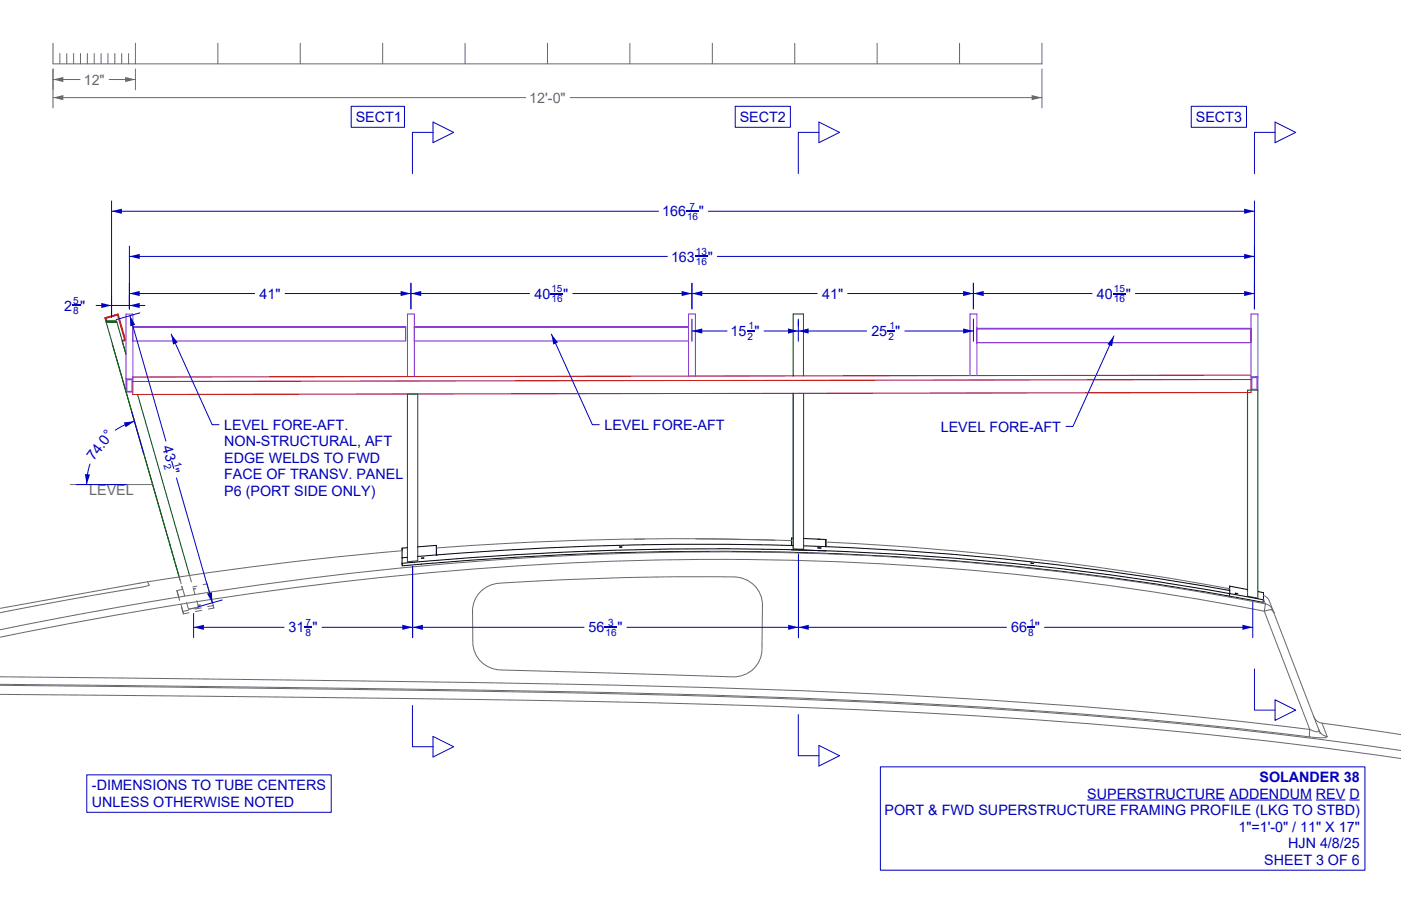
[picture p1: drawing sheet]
<svg xmlns="http://www.w3.org/2000/svg" width="432mm" height="279mm" viewBox="0 0 432 279" stroke-linecap="round" stroke-linejoin="round" font-family="sans-serif">
<!-- layer: Make2D -->
<path d="M32.6 99l-.3-1 4.1-1.2 2.3 8.2-1 .3M32.9 99l-.2-.8 3.5-1 2.2 7.6-.7 .2M40.9 117.6l344.7-.6v4.1l-344.7 .6zM385.6 115.7l-344.7 .6v.2" fill="none" stroke="#bf0000" stroke-width=".31"/>
<g fill="none" stroke="#7d26cd" stroke-width=".31">
<path d="M39.1 117.1h1.6v3.6h-1.6zM40.9 100.2v-3.3h-2.1v24h2.1M40.9 100.4v15.9M40.9 116.5v1.1M40.9 116.8h-2.1M40.9 100.7h84.1v4.5h-84.1M40.9 101h84.1M127.7 105.2h84.5M127.7 101h84.5M127.7 100.7h84.5M127.7 116.1v-19.3h-2.1v19.3M214.3 116v-19.2h-2.1v19.2"/>
<path d="M301.1 101.2h84.5M301.1 101.5h84.5M301.1 105.7h84.5M301.1 115.8v-19h-2.1v19M385.6 117v-20.2h2.1v23.5M385.8 116.5h1.6v3.5h-1.6zM387.7 116.2h-2.1"/>
</g>
<g fill="none" stroke="#006300" stroke-width=".31">
<path d="M32.7 99.4h3.3M32.9 99l.1 .4M33 99.4h.1M35.7 99l.1 .4M34.7 106.1h-.1M37.7 105.3l1.1 4M38.8 109.1l-2.9-10.1h-3.3l22.6 78.9M247.6 115.9v-19.1h-3.1v19.1M38.9 120.9l16.3 57M42.4 121.6l16 55.9M125.6 121.5h3.1v51.5l-3.1 .2zM244.5 121.3v48"/>
<path d="M247.7 121.3v48.1l-3.2-.1M384.5 120.3h3.2v64.2l-3.2-.6zM244.5 168.9v.4M384.5 183.6v.3"/>
</g>
<g fill="none" stroke="#000" stroke-width=".31">
<path d="M123.9 173.7l.1 .8 21.9-1.8 19.5-1.2a923.6 923.6 0 0 1 213.5 12.3M123.9 173.7l22-1.8 19.5-1.2a924.2 924.2 0 0 1 213.6 12.4M123.9 172v1.7M123.9 169v3M123.9 169l.1 .8M123.9 173.7l.1 .6M125.6 171.9l-1.7 .1M125.6 168.9l-1.7 .1M129.8 174h.1M129.9 172.1h.8zM134.5 171.1h.1M134.5 171.1l-5.7 .5"/>
<path d="M134.5 168.2l-5.7 .4M134.5 168.2v2.9M190.9 168.7h.8zM244 169.6l8.3 .2M244 168.2h.5M244 168.2a1019.3 1019.3 0 0 0-109.5 2.9M244 165.9l-.1 2.3M244 165.9v2.3M244 165.9l.5 .1M247.7 166.1l6.9 .3M247.7 168.3l6.9 .3M252 169h.8z"/>
<path d="M252 166.3h.8M252.1 169.8h.7M252.5 169.8l2 .1M252.8 166.3h.1M252.8 169h.1M254.6 166.4l-.1 2.2M254.6 166.4v2.2M254.6 168.6a899.8 899.8 0 0 1 124.4 13.5M317.7 173.7h.8zM378.9 183.8l10.4 2 .1-.8M379 180.8l-.1 1.3M379 180.8v1.3"/>
<path d="M379 180.8l5.5 1M379 182.1v1M379 183.9h.1M379 183.1l10.4 1.9M379 183.1l-.1 .7M380.7 182.9l.8 .2zM387.7 182.4l1.7 .4v2.2"/>
</g>
<g fill="none" stroke="#696969" stroke-width=".31">
<path d="M21.7 149.4h25.4M55.2 177.9l.3 1M55.2 177.9l.6 2.1M58.4 177.5l.6 2M124 169.8l-18.6 1.8-20.2 2.3-18.7 2.4-21 3.1M198.7 166.2l-3.2 .2M214.4 166.2l24.5 .4M244 166.7l-27.8-.6-27.3 .2-28.1 1-26.3 1.7M254.5 167.2l30.9 1.9 31.9 3.2 30.4 4 31.3 5.3M0 187.6l45.5-8.2 .5 1-2.1 .6-21.9 3.8-22.1 4.2M54.5 182.1l.7 2.3M54.5 182.1l.2 .8"/>
<path d="M54.7 182.9l.7 2.3M54.8 182.9h-.1M55.7 186.3l.7 2.2M55.9 187.1l.6 2.2M56 180.8l.3 1-1.8 .3M56.4 188.5l.1 .8M56.4 181.9l.6 2M58.1 188.2l-1.7 .3M58.3 189l-1.8 .3M59.5 181.4l.6 1.9M59.6 181.6l.7-.1-.7 .2M60.6 180.8l-1.2 .2"/>
<path d="M60.7 185.3l.5 2-3.1 .6-.6-2.1M60.9 187h.1M61 187.3l-2.6 .5M61.1 186.7l.6-.1-.6 .1M62 187.4l-1.9 .4M62.2 188.2l-2 .4M62.6 180.3l1.2-.3 .7 2.4M65.1 184.3l.7 2.4M65.7 186.7l.2 .8M65.8 186.7l-1.8 .4M65.8 186.7l.1 .8M65.9 187.5l-1.7 .3"/>
<path d="M148 182.6a10 10 0 0 1 7.8-2.9l17.7-.9 18.2-.6 32.9-.3a9.2 9.2 0 0 1 10.4 11l-.1 6.9a17.3 17.3 0 0 1-1.1 8.5 9.3 9.3 0 0 1-9.5 4.4l-65.7-2a18.3 18.3 0 0 1-8.3-1.2 9 9 0 0 1-4.6-9.3v-3.9a16.2 16.2 0 0 1 .9-7.7zM384.5 182.6h.1M389.4 183.6l1 .6 .6 .7 1.2 3M389.4 184.8l.6 1.4M389.7 188.5l-16.7-3.1-19.2-3.1-19.2-2.7-19.3-2.2-16.9-1.6-19.4-1.5-19.4-1-19.4-.6-17-.2-19.4 .2-19.4 .5-19.4 1-19.3 1.3-19.4 1.7-19.3 2-21.6 2.7a1273.1 1273.1 0 0 0-85.4 14.6M389.7 188.5l14 36.5M390 186.2a3.1 3.1 0 0 1 2.3 1.9M390 186.2a910.5 910.5 0 0 0-265.4-11.1l-30 3.3-29.8 4.2-32 5.3-32.9 6.3M390 186.2l-.3 2.3M391.9 188l.7 .9M392.3 188.2l-.8-.2-1.8 .5M392.3 188.2l14.2 36.9"/>
<path d="M392.5 188.8h.1M-.1 214.1l98.8 1 72.8 1 50.8 1.2 45.1 1.7 45 2.5 42 3.3 38.7 4 38.7 5.1M0 211.3l103.3 1.2 70.7 1.1 50.7 1.3 43 1.6 45.6 2.6 40.4 3.2 40.3 4.1 37.8 5M0 208.7l133.4 1.6 70.8 1.4a2108.8 2108.8 0 0 1 172.4 10.1l27.1 3.2M0 211l133.4 1.6 70.9 1.4a2078.9 2078.9 0 0 1 189.9 12.1l9.4 1.1M403.7 225l-.1 2.2M403.7 225l1.2 .5a1.2 1.2 0 0 0 1.6-.2v-.2M404.9 221l.3 .5a3.1 3.1 0 0 0 2.3 1.5M406.5 225.1l1 1.4 1.5 .6M406.6 225.4l.3 .8M407.5 223l1.5 4.1M407.5 223l24.3 3.5"/>
<path d="M409 227.1a5 5 0 0 1-3.6 .3l-1.8-.2"/>
</g>
<path d="M211.4 65.1h4" fill="none" stroke="#0000bf" stroke-width=".33"/>
<g fill="#0000bf">
<path d="M34.4 65.1l3.2-.7v1.5z"/>
<path d="M383.5 64.4l3.1 .7-3.1 .8z"/>
</g>
<path d="M34.4 62v35.8M34.4 65.1h168.5M218.3 65.1h168.3M386.6 62v33.2" fill="none" stroke="#0000bf" stroke-width=".31"/>
<path d="M214.2 79.1h3.9" fill="none" stroke="#0000bf" stroke-width=".33"/>
<g fill="#0000bf">
<path d="M383.5 78.3l3.1 .8-3.1 .8z"/>
<path d="M39.9 79.1l3.2-.8v1.6z"/>
</g>
<path d="M39.9 75.9v19.4M39.9 79.1h165.8M221.1 79.1h165.5M386.6 75.9v19.3" fill="none" stroke="#0000bf" stroke-width=".31"/>
<g fill="none" stroke="#696969" stroke-width=".31">
<path d="M16.3 13.3v6.4h304.8v-6.4M18.5 16.5v3.2M20.6 16.5v3.2M22.7 16.5v3.2M24.8 16.5v3.2M26.9 16.5v3.2M29 16.5v3.2M31.2 16.5v3.2M33.3 16.5v3.2M35.4 16.5v3.2M37.5 16.5v3.2M39.6 16.5v3.2"/>
<path d="M41.7 13.3v6.4M67.1 13.3v6.4M92.5 13.3v6.4M117.9 13.3v6.4M143.3 13.3v6.4M168.7 13.3v6.4M194.1 13.3v6.4M219.5 13.3v6.4M244.9 13.3v6.4M270.3 13.3v6.4M295.7 13.3v6.4"/>
</g>
<g fill="#696969">
<path d="M16.3 24.5l3.2-.8v1.6z"/>
<path d="M38.6 23.7l3.1 .8-3.1 .8z"/>
</g>
<path d="M16.3 21.3v6.4M16.3 24.5h8.4M33.7 24.5h8M41.7 21.3v6.4" fill="none" stroke="#696969" stroke-width=".31"/>
<g fill="#696969">
<path d="M16.3 30.1l3.2-.8v1.6z"/>
<path d="M318 29.3l3.1 .8-3.1 .8z"/>
</g>
<path d="M16.3 21.3v12M16.3 30.1h145.7M175.7 30.1h145.4M321.1 21.3v12" fill="none" stroke="#696969" stroke-width=".31"/>
<g fill="#0000bf">
<path d="M52.7 142.2h.4l.6 2.3-.3 .1z"/>
<path d="M63.8 183.1l1.5-.5 .1 3.3z"/>
<path d="M40 97.4l1.7 2.8-1.5 .4z"/>
</g>
<g fill="none" stroke="#0000bf" stroke-width=".31">
<path d="M133.5 37.6l6.3 3.2-6.3 3.2zM252.4 37.6l6.4 3.2-6.4 3.2zM393 37.6l6.3 3.2-6.3 3.2zM133.5 40.8h-6.4v12.7M252.4 40.8h-6.3v12.7M393 40.8h-6.4v12.7M40 97.4l11.1 38.6M43.1 96.5l-7.3 2.1M54.4 147.4l11 38.5M68.5 185l-7.3 2.1M127.1 217.6v12.7h6.4M386.6 206.3v12.7h6.4"/>
<path d="M393 215.8l6.3 3.2-6.3 3.2zM26.7 239h75.4v11.5h-75.4zM133.5 227.1l6.3 3.2-6.3 3.2zM246.1 220.4v12.7h6.3M252.4 229.9l6.4 3.2-6.4 3.1z"/>
</g>
<g fill="#0000bf">
<path d="M38.2 130.3l3.2-.4-2.7 1.9z"/>
<path d="M26.2 146.2l1.6 .1-1.1 3.1z"/>
</g>
<path d="M108.2 32.8h16.5v6.5h-16.5zM226.6 32.8h17v6.5h-17zM367.2 32.8h17v6.5h-17zM40.5 126.9l3.8 13.1M41.4 129.9a20.3 20.3 0 0 0-5.9 2.8M23.5 149.4h15.5M27.7 143.1a20.3 20.3 0 0 0-1 6.3M271.3 236.5h149.4v31.9h-149.4zM335.1 246.7h42.5M378.8 246.7h25.6M405.6 246.7h9.1M415.9 246.7h3.2" fill="none" stroke="#0000bf" stroke-width=".31"/>
<path d="M316.5 193.5h2.5" fill="none" stroke="#0000bf" stroke-width=".33"/>
<g fill="#0000bf">
<path d="M382.9 192.7l3.2 .8-3.2 .8z"/>
<path d="M246.1 193.5l3.2-.8v1.6z"/>
</g>
<path d="M246.1 170.9v25.7M246.1 193.5h64.1M321.9 193.5h64.2M386.1 185.8v10.8" fill="none" stroke="#0000bf" stroke-width=".31"/>
<path d="M186.3 193.5h4" fill="none" stroke="#0000bf" stroke-width=".33"/>
<g fill="#0000bf">
<path d="M242.9 192.7l3.2 .8-3.2 .8z"/>
<path d="M127.2 193.5l3.1-.8v1.6z"/>
</g>
<path d="M127.2 174.7v21.9M246.1 170.9v25.7M127.2 193.5h52.8M193.2 193.5h52.9" fill="none" stroke="#0000bf" stroke-width=".31"/>
<path d="M93.9 193.5h2.4" fill="none" stroke="#0000bf" stroke-width=".33"/>
<g fill="#0000bf">
<path d="M59.7 193.5l3.1-.8v1.6z"/>
<path d="M124 192.7l3.2 .8-3.2 .8z"/>
</g>
<path d="M127.2 174.7v21.9M59.7 189.2v7.4M59.7 193.5h27.8M99.3 193.5h27.9" fill="none" stroke="#0000bf" stroke-width=".31"/>
<path d="M343 90.5h4" fill="none" stroke="#0000bf" stroke-width=".33"/>
<g fill="#0000bf">
<path d="M383.5 89.7l3.1 .8-3.1 .8z"/>
<path d="M300 90.5l3.2-.8v1.6z"/>
</g>
<path d="M300 87.3v7.9M300 90.5h36.6M349.9 90.5h36.7M386.6 87.3v7.9" fill="none" stroke="#0000bf" stroke-width=".31"/>
<g fill="#0000bf">
<path d="M296.8 89.7l3.2 .8-3.2 .8z"/>
<path d="M213.3 90.5l3.1-.8v1.6z"/>
</g>
<path d="M213.3 87.3v7.9M213.3 90.5h38.6M261.3 90.5h38.7M300 87.3v7.9" fill="none" stroke="#0000bf" stroke-width=".31"/>
<path d="M169.6 90.5h4" fill="none" stroke="#0000bf" stroke-width=".33"/>
<g fill="#0000bf">
<path d="M126.6 90.5l3.2-.8v1.6z"/>
<path d="M210.1 89.7l3.2 .8-3.2 .8z"/>
</g>
<path d="M126.6 87.3v7.9M126.6 90.5h36.6M176.6 90.5h36.7M213.3 87.3v7.9" fill="none" stroke="#0000bf" stroke-width=".31"/>
<g fill="#0000bf">
<path d="M39.9 90.5l3.2-.8v1.6z"/>
<path d="M123.5 89.7l3.1 .8-3.1 .8z"/>
</g>
<path d="M39.9 87.3v8M39.9 90.5h38.6M87.9 90.5h38.7M126.6 87.3v7.9" fill="none" stroke="#0000bf" stroke-width=".31"/>
<path d="M22.3 94.2h2.4" fill="none" stroke="#0000bf" stroke-width=".33"/>
<g fill="#0000bf">
<path d="M31.2 93.4l3.2 .8-3.2 .8z"/>
<path d="M39.9 94.2l3.2-.8v1.6z"/>
</g>
<path d="M29.6 94.2h15M34.4 91v6.8M39.9 91v4.3" fill="none" stroke="#0000bf" stroke-width=".31"/>
<path d="M230.1 102.1h2.4" fill="none" stroke="#0000bf" stroke-width=".33"/>
<g fill="#0000bf">
<path d="M213.3 102.1l3.1-.8v1.6z"/>
<path d="M242.9 101.3l3.2 .8-3.2 .8z"/>
</g>
<path d="M213.3 98.4v6.9M246.1 98.4v6.9M213.3 102.1h10.8M235.5 102.1h10.6" fill="none" stroke="#0000bf" stroke-width=".31"/>
<path d="M273.5 102.1h2.4" fill="none" stroke="#0000bf" stroke-width=".33"/>
<g fill="#0000bf">
<path d="M246.1 102.1l3.1-.8v1.6z"/>
<path d="M296.8 101.3l3.2 .8-3.2 .8z"/>
</g>
<path d="M246.1 98.9v1.6M300 98.4v6.9M246.1 102.1h21M278.9 102.1h21.1" fill="none" stroke="#0000bf" stroke-width=".31"/>
<path d="M343.3 103.6l-.6 3.2-1.4-.7z" fill="#0000bf"/>
<path d="M343.3 103.6l-12.6 27.9h-2.1" fill="none" stroke="#0000bf" stroke-width=".31"/>
<path d="M169.9 103l2.1 2.6-1.5 .7z" fill="#0000bf"/>
<path d="M169.9 103l12.7 28h2.1" fill="none" stroke="#0000bf" stroke-width=".31"/>
<path d="M52.8 103l2 2.6-1.5 .7z" fill="#0000bf"/>
<path d="M52.8 103l12.6 28h2.1" fill="none" stroke="#0000bf" stroke-width=".31"/>
<g font-size="4.4" fill="#696969">
<text x="25.8" y="26.1">12&quot;</text>
<text x="163.1" y="31.7">12'-0&quot;</text>
<text x="27.5" y="152.6">LEVEL</text>
</g>
<g font-size="4.4" fill="#0000bf">
<text x="109.6" y="37.6">SECT1</text>
<text x="228" y="37.6">SECT2</text>
<text x="368.5" y="37.6">SECT3</text>
<text x="204.1" y="66.7">166</text>
<text x="215.4" y="66.7">&quot;</text>
<text x="206.8" y="80.7">163</text>
<text x="218.1" y="80.7">&quot;</text>
<text x="19.8" y="95.8">2 &quot;</text>
<text x="80" y="92.1">41&quot;</text>
<text x="164.7" y="92.1">40</text>
<text x="173.6" y="92.1">&quot;</text>
<text x="253.4" y="92.1">41&quot;</text>
<text x="338.1" y="92.1">40</text>
<text x="347" y="92.1">&quot;</text>
<text x="225.2" y="103.7">15 &quot;</text>
<text x="268.6" y="103.7">25 &quot;</text>
<text x="50" y="137.9" transform="rotate(74 50 137.9)">43 &quot;</text>
<text x="69.1" y="132.6">LEVEL FORE-AFT.</text>
<text x="69.1" y="137.7">NON-STRUCTURAL, AFT</text>
<text x="186.3" y="132.6">LEVEL FORE-AFT</text>
<text x="289.9" y="133.1">LEVEL FORE-AFT</text>
<text x="29" y="142.3" transform="rotate(-53 29 142.3)">74.0°</text>
<text x="69.1" y="142.8">EDGE WELDS TO FWD</text>
<text x="69.1" y="147.8">FACE OF TRANSV. PANEL</text>
<text x="69.1" y="152.9">P6 (PORT SIDE ONLY)</text>
<text x="89" y="195">31 &quot;</text>
<text x="181.4" y="195">56</text>
<text x="190.3" y="195">&quot;</text>
<text x="311.6" y="195">66 &quot;</text>
<text x="28.3" y="243.8">-DIMENSIONS TO TUBE CENTERS</text>
<text x="388.2" y="241.3">SOLANDER 38</text>
<text x="28.3" y="248.8">UNLESS OTHERWISE NOTED</text>
<text x="272.6" y="251.5">PORT &amp; FWD SUPERSTRUCTURE FRAMING PROFILE (LKG TO STBD)</text>
<text x="335.1" y="246.4">SUPERSTRUCTURE ADDENDUM REV D</text>
<text x="381.7" y="256.5">1&quot;=1'-0&quot; / 11&quot; X 17&quot;</text>
<text x="397" y="261.6">HJN 4/8/25</text>
<text x="389.7" y="266.7">SHEET 3 OF 6</text>
</g>
<g font-size="3.1" fill="#0000bf">
<text x="212.5" y="64.7">7</text>
<text x="211.7" y="67.9">16</text>
<text x="214.5" y="78.6">13</text>
<text x="214.5" y="81.8">16</text>
<text x="22.6" y="93.7">5</text>
<text x="170" y="90">15</text>
<text x="170" y="93.3">16</text>
<text x="343.3" y="90">15</text>
<text x="343.3" y="93.3">16</text>
<text x="22.6" y="97">8</text>
<text x="230.7" y="101.6">1</text>
<text x="274.1" y="101.6">1</text>
<text x="230.4" y="104.8">2</text>
<text x="273.8" y="104.8">2</text>
<text x="50.4" y="143.3" transform="rotate(74 50.4 143.3)">2</text>
<text x="53.6" y="142.7" transform="rotate(74 53.6 142.7)">1</text>
<text x="94.2" y="196.2">8</text>
<text x="94.2" y="193">7</text>
<text x="186.6" y="196.2">16</text>
<text x="187.4" y="193">3</text>
<text x="316.9" y="196.2">8</text>
<text x="317.2" y="193">1</text>
</g>
</svg>
